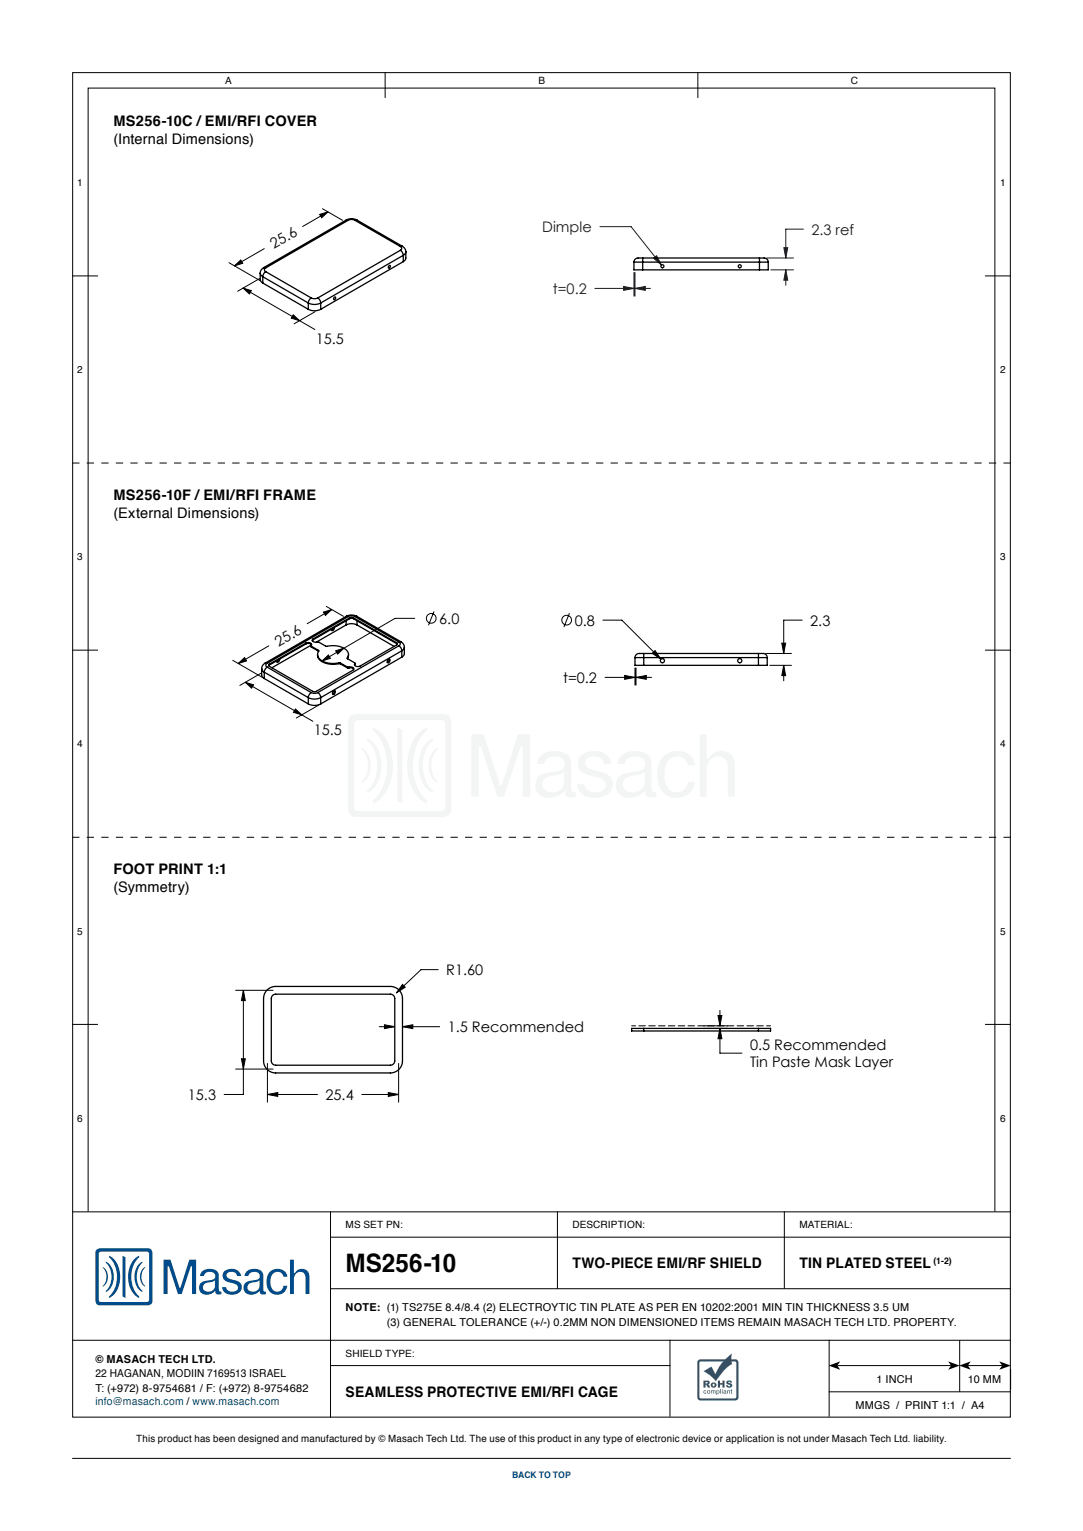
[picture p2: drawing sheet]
<svg xmlns="http://www.w3.org/2000/svg" width="210mm" height="297mm" viewBox="0 0 210 297" stroke-linecap="round" stroke-linejoin="round" font-family="sans-serif">
<path d="M14 89.8h182M14 162.4h182" fill="none" stroke="#000" stroke-width=".19" stroke-dasharray="1.4 1.4" stroke-linecap="butt"/>
<g fill="none" stroke="#000" stroke-width=".19">
<path d="M14.1 14.1h181.8v260.8h-181.8zM14 53.5h5M191 53.5h5M14 126.1h5M191 126.1h5M14 198.7h5M191 198.7h5M14 235.1h182M17.1 235v-217.9h175.8v217.9M108.1 235v15M152.1 235v15M14 260h182"/>
<path d="M64 250h132M64 240h132M129.9 259.9v14.9M160.8 259.9v14.9M186.1 260v10M64 264.9h66M160.7 270h35.3M162.4 264.9h22M187.7 264.9h6.6M14 282.9h182"/>
</g>
<path d="M160.7 264.9l2.2-.8-.5 .8 .5 .8zM186 264.9l2.2-.8-.5 .8 .5 .8zM183.9 264.1l2.2 .8-2.2 .8 .5-.8zM193.8 264.1l2.2 .8-2.2 .8 .5-.8z" fill="#000"/>
<g fill="#357d58">
<path d="M136.4 266l1.6-.9 .7 1.5a8.3 8.3 0 0 1 3.2-4 2.99 2.99 0 0 0 .1 2 9.5 9.5 0 0 0-3.2 3.4l-1.1-1.1z"/>
<path d="M139.2 267.8h.4v.5h.5v-.5h.4v1.4h-.4v-.6h-.5v.6h-.4z"/>
<path d="M141 267.9l.4-.1a.46 .46 0 0 1 .6 .4h-.4l-.2-.2-.2 .2a.55 .55 0 0 1 .7 .2 .55 .55 0 0 1-.1 .7 .67 .67 0 0 1-1-.4h.4a.21 .21 0 0 0 .2 .2 .21 .21 0 0 0 .2-.2 .7 .7 0 0 1-.7-.7z"/>
<path d="M136.4 267.8h.7a.39 .39 0 0 1 .5 .3 .39 .39 0 0 1-.3 .5l.4 .6h-.4l-.4-.6-.1 .6h-.4zM136.8 268.1v.3l.4-.1v-.2z"/>
<path d="M137.8 268.7a.55 .55 0 0 1 1.1 0 .55 .55 0 0 1-1.1 0zM138.2 268.7a.23 .23 0 0 0 .4 0 .23 .23 0 0 0-.4 0z"/>
<path d="M136.5 269.8a.31 .31 0 0 0 0 .5 .31 .31 0 0 0 .5-.2h-.2a.17 .17 0 0 1-.2 0 .17 .17 0 0 1 0-.2 .17 .17 0 0 1 .2 0h.2l-.2-.2zM137.1 270a.33 .33 0 0 0 .6 0 .33 .33 0 0 0-.6 0zM137.2 270a.2 .2 0 0 1 .4 0 .2 .2 0 0 1-.4 0zM137.9 269.7v.7h.1v-.5l.1-.1 .1 .6h.2l.1-.6 .1 .6h.1v-.5a.21 .21 0 0 0-.1-.2 .21 .21 0 0 0-.3 .1zM138.9 269.7v.9h.2v-.3a.3 .3 0 0 0 .4-.1 .3 .3 0 0 0 0-.4 .3 .3 0 0 0-.5 0zM139 270a.22 .22 0 0 1 .4 0 .22 .22 0 0 1-.4 0zM139.7 269.5v.9h.1v-.9zM140 269.5l.1 .1zM140 269.7v.7h.1v-.7zM140.3 269.8v.1l.3-.1 .1 .2a.24 .24 0 0 0-.4 0 .24 .24 0 0 0 .1 .3 .24 .24 0 0 0 .3 0l.2 .1-.1-.6zM140.4 270.1l.3-.1-.1 .3zM141 269.7v.7h.1v-.5l.2-.1 .1 .6h.1v-.5a.22 .22 0 0 0-.1-.2 .22 .22 0 0 0-.3 .1zM141.7 269.5l-.1 .3h.1l.1 .5 .2 .1-.1-.2 .1-.5z"/>
<path d="M135.3 264l-.1 7.1 .3 .5 7.1 .1 .5-.3 .1-7.1-.3-.5-7.1-.1zM135.7 264.2h7v7h-7z"/>
</g>
<g fill="#004b8c">
<path d="M21.1 243.6a4.7 4.7 0 0 1 2 5.7 3.8 3.8 0 0 1-2 2.5v-.3a5.4 5.4 0 0 0 0-7.6z"/>
<path d="M20.5 244.7a3.6 3.6 0 0 1 0 6v-.3a3.9 3.9 0 0 0 0-5.4z"/>
<path d="M19.9 245.8a2.32 2.32 0 0 1 0 3.8v-.2a2.51 2.51 0 0 0 0-3.5z"/>
<path d="M26 244.3l1-.7v.3a5.4 5.4 0 0 0 0 7.6v.3a4.7 4.7 0 0 1-2-5.7l.3-.7z"/>
<path d="M26.8 245.3l.8-.6v.3a3.9 3.9 0 0 0 0 5.4v.3a3.7 3.7 0 0 1-.8-5.4z"/>
<path d="M27.8 246l.3-.2v.1a2.51 2.51 0 0 0 0 3.5v.2a2.36 2.36 0 0 1-.3-3.6z"/>
<path d="M23.8 243.6l.5 .3v7.9l-.5-.3z"/>
<path d="M31.7 244.4h1.4l1.7 5.4h.2l1.7-5.4h1.3v6.6h-.8v-5.3h-.2l-1.8 5.3h-.7l-1.8-5.3h-.2v5.3h-.8z"/>
<path d="M56.2 244.4h.8v2.5h.2a1.49 1.49 0 0 1 1.7-.7 1.49 1.49 0 0 1 1.1 1.5v3.3h-.7v-3a1.12 1.12 0 0 0-1-1.3 1.12 1.12 0 0 0-1.3 1v3.3h-.8z"/>
<path d="M52.4 246.6a1.98 1.98 0 0 1 3.3 1.1h-.7a1.26 1.26 0 0 0-1.4-1 1.26 1.26 0 0 0-1.1 1.2 2.18 2.18 0 0 0 .8 2.6 1.22 1.22 0 0 0 1.7-1.1h.7a2.06 2.06 0 0 1-2.4 1.7 2.06 2.06 0 0 1-1.6-2.4 2.72 2.72 0 0 1 .7-2.1z"/>
<path d="M43.6 246.6a2.02 2.02 0 0 1 3.2 .9h-.8a1.09 1.09 0 0 0-1-.8 1.09 1.09 0 0 0-1.1 .7 1.57 1.57 0 0 0 1.6 .9 1.4 1.4 0 0 1 1.4 1.5 1.4 1.4 0 0 1-1.5 1.3 1.81 1.81 0 0 1-2.3-1.4h.7a1.26 1.26 0 0 0 1.1 .9 1.26 1.26 0 0 0 1.2-.7 1.09 1.09 0 0 0-1.2-1h-.1a1.42 1.42 0 0 1-1.4-.8 1.42 1.42 0 0 1 .2-1.5z"/>
<path d="M18.6 242.5l-.1 .5v9.4l.4 .7 .5 .1h9.3l.7-.3 .2-.5v-9.4l-.4-.7-.5-.1h-9.3zM19.3 242.9l.3-.1h8.9l.3 .1 .1 .3v8.9l-.1 .4-.3 .1h-8.9l-.3-.1-.2-.4v-8.9z"/>
<path d="M39.2 246.6a2.24 2.24 0 0 1 3.1 .3l.1 3.2 .1 .3 .4 .2 .1 .4-.4 .1a.67 .67 0 0 1-.9-.7 1.88 1.88 0 0 1-3 0 1.59 1.59 0 0 1 1.9-2l.1-.1a.84 .84 0 0 0 1-.8 .84 .84 0 0 0-1-.8 1.03 1.03 0 0 0-1.2 .8h-.7zM39.7 249.1a.87 .87 0 0 0-.3 1 .87 .87 0 0 0 1 .5 1.2 1.2 0 0 0 1.3-1.1v-1.1l-.4 .2z"/>
<path d="M47.9 246.6a2.24 2.24 0 0 1 3.1 .3l.1 3.2v.3l.4 .2 .1 .4-.4 .1a.67 .67 0 0 1-.9-.7 1.88 1.88 0 0 1-3 0 1.59 1.59 0 0 1 1.9-2l.1-.1a.84 .84 0 0 0 1.1-.8 .84 .84 0 0 0-1.1-.8 1.03 1.03 0 0 0-1.1 .8h-.8zM48.3 249.1a.87 .87 0 0 0-.2 1 .87 .87 0 0 0 .9 .5 1.2 1.2 0 0 0 1.3-1.1v-1.1l-.4 .2z"/>
</g>
<g fill="none" stroke="#000" stroke-width=".19">
<path d="M74.7 14v5M135.3 14v5M44.4 51l6.1 3.5M45.5 51.6l1.2-1.2 .4 .7zM47.1 55.9l1.6 .5-.3 .6zM47.1 55.9l14 8M50.4 54l-4.3 2.5M51.2 48.2l-5.7 3.4M62 41.6l1.6-.5-1.2 1.1zM62.5 40.5l3.9 2.2M63.6 41.1l-4.9 2.8M56.9 61.1l1.2 1.1-1.6-.5z"/>
<path d="M61.1 60.5l-4.1 2.3M62.7 118.7l1.6-.5-1.2 1.2zM63.3 117.6l3.3 2M64.3 118.2l-4.7 2.8M80.4 120h-3.8l-14.1 8.2M84.2 118.6l-1.1 2.7M110.4 119l-1.1 2.6M45.1 128.1l5.8 3.3M46.2 128.7l1.2-1.1 .4 .6zM47.6 132.4l1.6 .4-.4 .7zM47.6 132.4l13.1 7.5M50.7 130.6l-4.2 2.4"/>
<path d="M52.1 125.3l-5.9 3.4M57.3 137.5l1.2 1.2-1.6-.5zM61.8 136.8l-4.3 2.5M62.5 128.2l1.2-1.1 .4 .6zM65.1 126.2l1.6-.5-1.2 1.2zM116.9 120.3h3.7l7.6 7.6M117.3 131.4h5.8M121.1 131l2 .4-2 .4zM123.1 129.6v3.3M123.3 131.4l2-.4v.8zM123.3 129.6v3.3M123.3 131.4h3"/>
<path d="M127 126.2l1.2 1.7-1.7-1.2zM148.5 126.8h5M149.3 129.1h4.2M151.6 124.8h.7l-.3 2zM152 129.1l.3 2h-.7zM152 129.1v3M155.6 120.3h-3.6v6.5M45.7 192.1h7.3M47.2 192.1l.4 2h-.8zM47.2 192.1v20.2h-3.7M73.5 199.2h3M74.5 198.8l2 .4-2 .3z"/>
<path d="M78 199.2l2-.4v.7zM78 199.2h7.3M78.1 191l.5 .5-1.7 1.1zM85 188.1h-3.4l-4.7 4.5M136.4 199h4.7M136.4 199.5h4.7M139.2 197h.8l-.4 2zM139.6 199.5l.4 2h-.8zM139.6 199.5v4.8h4.3M139.6 196v3M45.7 207.4h7.3M46.8 205.4h.8l-.4 2z"/>
<path d="M51.9 212.3l2-.4v.8zM51.9 212.3h9.7M51.9 206.3v7.5M70.2 212.3h7.1M75.3 211.9l2 .4-2 .4zM77.3 206.3v7.5M64.1 235v40M196 265.6v4"/>
<circle cx="83.6" cy="120" r=".94"/>
<circle cx="109.9" cy="120.3" r=".94"/>
</g>
<g fill="none" stroke="#191924" stroke-width=".19">
<path d="M115.3 55.9h7.6M116.3 44h6.1l5.9 7.4M120.9 55.6l2 .3-2 .4zM122.9 52.9v4.5M123.1 55.9l2-.3v.7zM123.1 52.9v4.5M123.1 55.9h3M126.7 50.1l.6-.5 1 1.8zM148.7 50.1h5.2M149.5 52.4h4.4M152 48.1h.7l-.3 2zM152.4 52.4l.3 2h-.7z"/>
<path d="M152.4 52.4v3M155.8 44.4h-3.4v5.7"/>
</g>
<path d="M122.5 199h26.9" fill="none" stroke="#000" stroke-width=".19" stroke-dasharray="1.3 .6" stroke-dashoffset=".5"/>
<g fill="#000">
<path d="M62.7 118.7l1.6-.5-1.2 1.2zM46.2 128.7l1.2-1.1 .4 .6zM62 41.6l1.6-.5-1.2 1.1zM45.5 51.6l1.2-1.2 .4 .7z"/>
<path d="M47.6 132.4l1.6 .4-.4 .7zM57.3 137.5l1.2 1.2-1.6-.5zM62.5 128.2l1.6-.5-.4-.6zM65.1 126.2l.4 .7 1.2-1.2zM47.1 55.9l1.6 .5-.3 .6zM56.9 61.1l1.2 1.1-1.6-.5zM152 129.1l.3 2h-.7zM151.6 124.8h.7l-.3 2zM127 126.2l-.5 .5 1.7 1.2zM46.8 205.4h.8l-.4 2zM47.2 192.1l.4 2h-.8zM78.1 191l-1.2 1.6 1.7-1.1z"/>
<path d="M123.3 131.4l2-.4v.8zM121.1 131l2 .4-2 .4z"/>
<path d="M74.5 198.8l2 .4-2 .3zM78 199.2l2-.4v.7z"/>
<path d="M139.2 197h.8l-.4 2zM139.6 199.5l.4 2h-.8z"/>
<path d="M51.9 212.3l2-.4v.8zM75.3 211.9l2 .4-2 .4z"/>
</g>
<g fill="#191924">
<path d="M123.1 55.9l2-.3v.7zM120.9 55.6l2 .3-2 .4z"/>
<path d="M126.7 50.1l1.6 1.3-1-1.8zM152.4 52.4l.3 2h-.7zM152 48.1h.7l-.3 2z"/>
</g>
<g fill="none" stroke="#000" stroke-width=".25">
<path d="M50.5 53v1.3l.5 .6M50.5 53l.1 .4 .4 .3M51 53.7l8.8 5.1M51 53.7v1.2M51 54.9l8.8 5.1M51.1 51.9l-.4 .4-.2 .7M51.1 51.9l.4 .1M51.5 52a.39 .39 0 0 0-.2 .3 .39 .39 0 0 0 .2 .4M51.5 52.7l-.4 .4-.1 .6M51.5 52.7l8.8 5.1M59.8 58.8a2.65 2.65 0 0 0 2.4 0M59.8 58.8v1.2"/>
<path d="M60.3 57.8l-.4 .4-.1 .6M60.3 57.8a1.41 1.41 0 0 0 1.3 0M61.6 57.8l.4 .4 .2 .6M62.2 58.8v1.2M64.8 57.7l.2-.1a.24 .24 0 0 1 0 .4 .24 .24 0 0 1-.3 0zM67.1 42.7a2.2 2.2 0 0 1 2.1 0M67.1 42.7h.4M67.1 42.7l-16 9.2M67.5 42.7a1.41 1.41 0 0 1 1.3 0M67.5 42.7l-16 9.3M68.8 42.7l8.8 5.1M69.2 42.7h-.4"/>
<path d="M69.2 42.7l8.8 5.1M75.4 51.6l.2-.1a.24 .24 0 0 1 0 .3 .24 .24 0 0 1-.3 .1zM77.6 47.8a.39 .39 0 0 1 .3 .4 .39 .39 0 0 1-.3 .4M77.6 48.6l.4 .4 .2 .5M77.6 48.6l-16 9.2M78 47.8l.6 .5 .1 .5M78 47.8h-.4M78.2 49.5l-16 9.3M78.2 49.5v1.3M78.2 50.8l-16 9.2M78.7 48.8v1.4l-.5 .6M78.7 48.8l-.2 .5-.3 .2"/>
<path d="M122.9 50.9h1.7M122.9 50.9v1.5h1.7M124.6 50.1h-.8a.81 .81 0 0 0-.9 .8M124.6 50.1v.8M124.6 50.9v1.5M124.6 50.9h22.7M124.6 52.4h22.7M124.6 50.1h22.7M147.3 50.9h1.7M147.3 50.1v.8M147.3 50.1h.8a.8 .8 0 0 1 .9 .8M147.3 50.9v1.5"/>
<path d="M149 50.9v1.5h-1.7M59.8 60a2.65 2.65 0 0 0 2.4 0M67.1 119.6a2.2 2.2 0 0 1 2.1 0M67.1 119.6h.4M67.1 119.6l-15.7 9M67.5 119.6a1.41 1.41 0 0 1 1.3 0M67.5 119.6l-15.7 9.1M67.8 119.9h.7M67.8 119.9l-7.1 4M67.8 119.9v.1M68.5 119.9l8.4 4.8M68.5 119.9v.1"/>
<path d="M68.8 119.6l8.5 4.9M69.2 119.6h-.4M69.2 119.6l8.5 4.9M50.7 129.7v1.3l.5 .6M50.7 129.7l.2 .4 .3 .3M51.2 130.4l8.6 4.9M51.2 130.4v1.2M51.2 131.6l8.6 5M51.4 128.6l-.4 .4-.3 .7M51.4 128.6l.4 .1M51.8 128.7a.39 .39 0 0 0-.3 .4 .39 .39 0 0 0 .3 .3M51.8 129.4l-.4 .4-.2 .6"/>
<path d="M51.8 129.4l8.5 5M52.2 128.8a.22 .22 0 0 0-.1 .3 .22 .22 0 0 0 .1 .2l8.4 4.8 .4 .1 .3-.1 7.1-4.1a.38 .38 0 0 0 .1-.5 .38 .38 0 0 0-.5-.1h-.4M52.2 129l-.1 .1M52.2 128.8v.2M54.1 127.9l-.4 .5M54.2 127.9a.34 .34 0 0 1-.1 .4 .34 .34 0 0 1-.4 0v-.1M59.3 124.8a.59 .59 0 0 1 .7-.2 .59 .59 0 0 1 .3 .6l.1 .2M59.3 124.9a.85 .85 0 0 1 1.1 .2l-7.7 4.4M59.3 124.8l-7.1 4M59.3 124.8v.1M59.3 124.9l-7.1 4.1M59.8 135.3a2.65 2.65 0 0 0 2.4 0"/>
<path d="M59.8 136.6a2.65 2.65 0 0 0 2.4 0M59.8 135.3v1.3M60.3 125.3l.1 .2M60.3 134.4l-.4 .4-.1 .5M60.3 134.4a1.41 1.41 0 0 0 1.3 0M60.4 125.4l1.3 .8M60.4 125.5l1.3 .8M60.4 125.4v.1M60.7 123.9a.38 .38 0 0 0-.1 .6 .38 .38 0 0 0 .5 .1l.7-.1 1.4 .9a5.7 5.7 0 0 1 3.9 .6 1.15 1.15 0 0 1 .3 1.6M60.7 124.1l-.1 .2M60.7 123.9v.2M61.6 127a2.14 2.14 0 0 0 2.3 1.8l1.8-.1"/>
<path d="M61.6 134.4l.4 .4 .2 .5M61.7 126.2h.1a1.48 1.48 0 0 0 1.1 2.2 4.9 4.9 0 0 0 2.8 .2M61.7 126.3l.1 .1M61.7 126.2v.1M62.2 135.3v1.3M64.6 134.1l.2-.1a.35 .35 0 0 1 .1 .5 .35 .35 0 0 1-.4 .1zM64.7 121.8l-.4 .5M64.8 121.7a.34 .34 0 0 1-.1 .5 .34 .34 0 0 1-.4-.1M64.9 134a.54 .54 0 0 1-.4 .6M65.7 128.6h.3M65.7 128.7l.3 .1M65.7 128.6v.1"/>
<path d="M66 128.6l1.4 .8M66 128.6v.2M66 128.8l1.4 .8M67.1 121.2a2.34 2.34 0 0 1 2.1 0M67.1 121.2l-5.8 3.4M67.1 120.4v.8M67.4 127.6v.2M67.4 127.6v.1M67.4 129.4h.2M67.4 129.6h.2M67.4 129.4v.2M67.4 127.8l1.4 .8v.2"/>
<path d="M67.6 127l-.2 .8M67.6 129.6h.6l.4 .2M67.6 129.4v.2M67.8 120h.7M67.8 120l-7.1 4.1M68.5 120l8.4 4.9M68.8 128.8v.1M68.8 128.9l-.1 .1M68.8 128.7v.2M69.2 121.2l7.2 4.2M69.2 120.4v.8M75.3 128l.1-.1a.35 .35 0 0 1 .2 .4 .35 .35 0 0 1-.5 .1z"/>
<path d="M75.5 127.9a.54 .54 0 0 1-.4 .6M76.9 124.7a.22 .22 0 0 1 .2 .2 .22 .22 0 0 1-.2 .2l-7.1 4.1a.59 .59 0 0 1-.6 .2 .59 .59 0 0 1-.4-.6M76.9 124.9l.1 .1M76.9 124.7v.2M77.3 124.5a.39 .39 0 0 1 .3 .4 .39 .39 0 0 1-.3 .4M77.3 125.3l.4 .4 .2 .6M77.3 125.3l-15.7 9.1M77.7 124.5l.6 .5 .1 .6M77.7 124.5h-.4M77.9 126.3l-15.7 9M77.9 126.3v1.2M77.9 127.5l-15.7 9.1"/>
<path d="M78.4 125.6v1.3l-.5 .6M78.4 125.6l-.1 .4-.4 .3M123.1 127.6v1.5h1.7M123.1 127.6h1.7M124.8 126.8v.8M124.8 126.8h-.8a.81 .81 0 0 0-.9 .8M124.8 127.6v1.5M124.8 126.8h22.3M124.8 127.6h22.3M124.8 129.1h22.3M147.1 126.8v.8M147.1 127.6h1.7"/>
<path d="M147.1 126.8h.8a.8 .8 0 0 1 .9 .8M147.1 127.6v1.5M148.8 127.6v1.5h-1.7M51.7 192.2l.9-.7 .9-.1h22.2a2.35 2.35 0 0 1 2.3 2.3v12.1a2.35 2.35 0 0 1-2.3 2.3h-22.2a2.35 2.35 0 0 1-2.4-2.3v-12.1l.2-.8zM52.9 193.1l.6-.2h22.2a.85 .85 0 0 1 .8 .8v12.1a.85 .85 0 0 1-.8 .8h-22.2a.85 .85 0 0 1-.9-.8v-12.1zM124.8 199.5h-2.3v.5h2.3M124.8 199.5v.5M124.8 199.5h22.3M147.1 199.5h2.3v.5h-2.3M147.1 199.5v.5M124.8 200h22.3"/>
<circle cx="128.4" cy="51.7" r=".3"/>
<circle cx="143.4" cy="51.7" r=".3"/>
<circle cx="128.4" cy="128.2" r=".4"/>
<circle cx="143.4" cy="128.2" r=".4"/>
</g>
<g fill="#f3f4f4">
<path d="M72.3 141.1a7.2 7.2 0 0 1 3.8 6.4 8.6 8.6 0 0 1-3.2 8.1l-.6 .3v-.6a9.7 9.7 0 0 0 2.1-10.4 7.2 7.2 0 0 0-2.1-3.2z"/>
<path d="M71.1 143.2a5.6 5.6 0 0 1 2.9 5.3 5.6 5.6 0 0 1-2.9 5.3v-.4a7 7 0 0 0 0-9.8z"/>
<path d="M70.1 145.1a4.2 4.2 0 0 1 1.1 5.8l-.7 .8-.4 .2v-.2a4.5 4.5 0 0 0 0-6.4z"/>
<path d="M81 142.4l1.2-1 .6-.3v.6a9.7 9.7 0 0 0-2.1 10.4 7.2 7.2 0 0 0 2.1 3.2v.6a7.2 7.2 0 0 1-3.8-6.4 9.6 9.6 0 0 1 2-7.1z"/>
<path d="M82.9 143.9l1.1-.7v.4a7 7 0 0 0 0 9.8v.4a5.6 5.6 0 0 1-2.8-5.3 6.5 6.5 0 0 1 1.7-4.6z"/>
<path d="M84.1 145.6l.8-.5v.2a4.5 4.5 0 0 0 0 6.4v.2a4.2 4.2 0 0 1-1.1-5.8z"/>
<path d="M77 141.1l1 .5v14.3l-1-.5z"/>
<path d="M91.4 142.5h2.4l3.2 9.8h.3l3.1-9.8h2.4v12h-1.4v-9.7h-.5l-3.2 9.7h-1.3l-3.1-9.7h-.5v9.7h-1.4z"/>
<path d="M135.7 142.5h1.3v4.6h.4a2.73 2.73 0 0 1 4.9 .1l.2 1.3v6h-1.4v-5.4a1.99 1.99 0 0 0-1.5-2.3 1.99 1.99 0 0 0-2.3 1.4l-.3 1.2v5.1h-1.3z"/>
<path d="M128.7 146.7a3.6 3.6 0 0 1 6.1 1.8h-1.4a2.22 2.22 0 0 0-2.1-1.8 2.22 2.22 0 0 0-2.2 1.7 4.8 4.8 0 0 0 .9 4.9 2.19 2.19 0 0 0 3.4-1.7h1.4a3.7 3.7 0 0 1-3.9 3.2 3.7 3.7 0 0 1-3.4-3.6 5.5 5.5 0 0 1 1.2-4.5z"/>
<path d="M112.5 146.7a4 4 0 0 1 5.4 0l.3 .6 .4 .9h-1.5a1.85 1.85 0 0 0-2.5-1.4 1.22 1.22 0 0 0-1.2 1.2 1.22 1.22 0 0 0 1.2 1.2l.6 .2a7.7 7.7 0 0 1 3.1 1.2 2.51 2.51 0 0 1-1.7 4 3.9 3.9 0 0 1-4.4-1.4l-.3-1.1h1.4a2.24 2.24 0 0 0 3.2 1.4 1.35 1.35 0 0 0 1-1.4 1.35 1.35 0 0 0-1.3-1.2l-1.1-.3a6.5 6.5 0 0 1-2.5-1.1 2.31 2.31 0 0 1-.1-2.8z"/>
<path d="M67.9 139l-.3 .4-.1 .7v17a1.52 1.52 0 0 0 1.6 1.4h17a1.52 1.52 0 0 0 1.4-1.6v-17a1.52 1.52 0 0 0-1.6-1.4h-16.8l-.8 .2zM68.8 140l.7-.3h16l.5 .1 .3 .7v16l-.1 .5-.7 .3h-16l-.5-.1-.3-.7v-16z"/>
<path d="M105.1 146.4a4.4 4.4 0 0 1 5.1 .2l.4 .6 .1 .9 .1 5.2a.66 .66 0 0 0 .8 .4l.1 .8-.2 .1a1.34 1.34 0 0 1-2.1-1.2 3.7 3.7 0 0 1-4.9 .7 2.46 2.46 0 0 1-.6-2.6 2.46 2.46 0 0 1 2.1-1.6l1.6-.2a2 2 0 0 0 1.8-1 1.56 1.56 0 0 0-1.9-1.9 1.84 1.84 0 0 0-2 1.4h-1.4a2.73 2.73 0 0 1 1-1.8zM105.7 151a1.57 1.57 0 0 0-.4 1.9 1.57 1.57 0 0 0 1.8 .8 2.12 2.12 0 0 0 2.3-2v-2a6.3 6.3 0 0 1-2.9 .9z"/>
<path d="M120.6 146.4a4.4 4.4 0 0 1 5.2 .2l.4 .6 .1 .9 .1 5.2a.66 .66 0 0 0 .8 .4l.1 .8-.2 .1a1.34 1.34 0 0 1-2.1-1.2 3.7 3.7 0 0 1-4.9 .7 2.46 2.46 0 0 1-.6-2.6 2.46 2.46 0 0 1 2.1-1.6l1.6-.2a2 2 0 0 0 1.8-1 1.56 1.56 0 0 0-1.9-1.9 1.84 1.84 0 0 0-2 1.4h-1.4a2.73 2.73 0 0 1 .9-1.8zM121.3 151a1.57 1.57 0 0 0-.4 1.9 1.57 1.57 0 0 0 1.8 .8 2.12 2.12 0 0 0 2.3-2v-2a6.3 6.3 0 0 1-2.9 .9z"/>
</g>
<text font-size="4.9" x="67" y="246.8">MS256-10</text>
<g font-size="2.8">
<text x="22" y="24.4">MS256-10C / EMI/RFI COVER</text>
<text x="22" y="27.9">(Internal Dimensions)</text>
<text x="53.1" y="48.4" transform="rotate(-30 53.1 48.4)">25.6</text>
<text x="61.2" y="66.7">15.5</text>
<text x="22" y="97">MS256-10F / EMI/RFI FRAME</text>
<text x="22" y="100.5">(External Dimensions)</text>
<text x="54" y="125.4" transform="rotate(-30 54 125.4)">25.6</text>
<text x="85.2" y="121">6.0</text>
<text x="111.4" y="121.4">0.8</text>
<text x="157.1" y="121.4">2.3</text>
<text x="109.2" y="132.5">t=0.2</text>
<text x="60.8" y="142.7">15.5</text>
<text x="22" y="169.5">FOOT PRINT 1:1</text>
<text x="22" y="173">(Symmetry)</text>
<text x="86.5" y="189.2">R1.60</text>
<text x="86.8" y="200.2">1.5 Recommended</text>
<text x="145.4" y="203.7">0.5 Recommended</text>
<text x="145.4" y="207.1">Tin Paste Mask Layer</text>
<text x="36.4" y="213.4">15.3</text>
<text x="63.1" y="213.4">25.4</text>
<text x="111" y="246">TWO-PIECE EMI/RF SHIELD</text>
<text x="155" y="246">TIN PLATED STEEL</text>
<text x="67" y="271.1">SEAMLESS PROTECTIVE EMI/RFI CAGE</text>
</g>
<g font-size="2.8" fill="#191924">
<text x="105.1" y="45">Dimple</text>
<text x="157.3" y="45.5">2.3 ref</text>
<text x="107.2" y="57">t=0.2</text>
</g>
<g font-size="2.1">
<text x="67" y="254.4">NOTE: (1) TS275E 8.4/8.4 (2) ELECTROYTIC TIN PLATE AS PER EN 10202:2001 MIN TIN THICKNESS 3.5 UM</text>
<text x="75" y="257.2">(3) GENERAL TOLERANCE (+/-) 0.2MM NON DIMENSIONED ITEMS REMAIN MASACH TECH LTD. PROPERTY.</text>
<text x="18.5" y="264.4">© MASACH TECH LTD.</text>
<text x="18.5" y="267.2">22 HAGANAN, MODIIN 7169513 ISRAEL</text>
<text x="169.9" y="268.4">1 INCH</text>
<text x="187.7" y="268.4">10 MM</text>
<text x="18.5" y="270">T: (+972) 8-9754681 / F: (+972) 8-9754682</text>
<text x="165.9" y="273.3">MMGS / PRINT 1:1 / A4</text>
</g>
<text font-size="2.1" fill="#004b8c" x="18.5" y="272.5">info@masach.com / www.masach.com</text>
<g font-size="1.9">
<text x="43.7" y="16.3">A</text>
<text x="104.4" y="16.3">B</text>
<text x="165" y="16.3">C</text>
<text x="15" y="36.1">1</text>
<text x="194" y="36.1">1</text>
<text x="15" y="72.4">2</text>
<text x="194" y="72.4">2</text>
<text x="15" y="108.7">3</text>
<text x="194" y="108.7">3</text>
<text x="15" y="145">4</text>
<text x="194" y="145">4</text>
<text x="15" y="181.3">5</text>
<text x="194" y="181.3">5</text>
<text x="15" y="217.8">6</text>
<text x="194" y="217.8">6</text>
<text x="67" y="238.3">MS SET PN:</text>
<text x="111" y="238.3">DESCRIPTION:</text>
<text x="155" y="238.3">MATERIAL:</text>
<text x="67" y="263.2">SHIELD TYPE:</text>
<text x="26.4" y="279.7">This product has been designed and manufactured by © Masach Tech Ltd. The use of this product in any type of electronic device or application is not under Masach Tech Ltd. liability.</text>
</g>
<text font-size="1.8" x="181" y="245.3">(1-2)</text>
<text font-size="1.8" fill="#004b8c" x="99.3" y="286.7">BACK TO TOP</text>
</svg>
